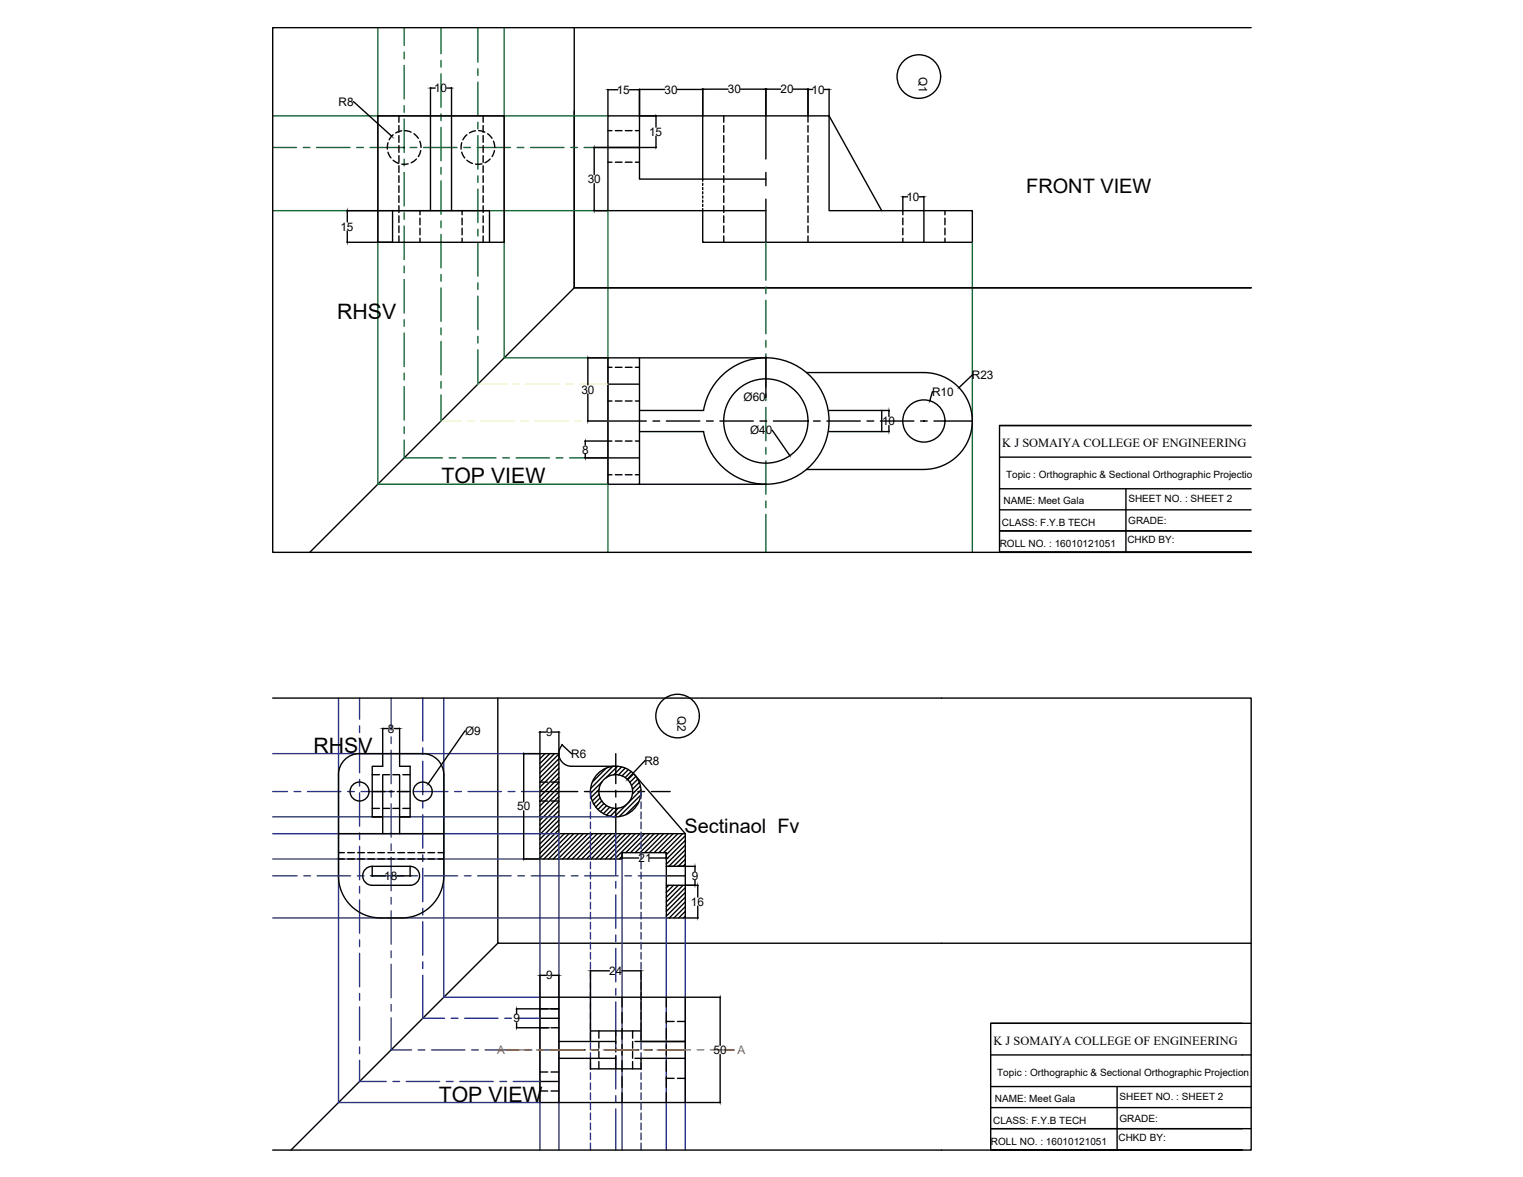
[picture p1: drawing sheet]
<svg xmlns="http://www.w3.org/2000/svg" width="279mm" height="216mm" viewBox="0 0 279 216" stroke-linecap="round" stroke-linejoin="round" font-family="sans-serif">
<!-- layer: 0 -->
<g fill="none" stroke="#000" stroke-width=".25">
<path d="M64.8 18.7l7 6.2M79 16.1v22.5M79 16.2h.8M82 16.2h.8M82.8 16.1v22.5M105.3 5.1v47.7h124.2h-124.2v-32.4M111.5 16.4v4.8M111.6 16.5h1.7M115.5 16.5h1.8M117.3 16.3v5h11.6v11.9M117.4 16.4h4.6M124.3 16.4h4.5"/>
<path d="M128.9 16.3v5h23.2v17.3h26.3v5.8h-49.5v-6.1M129 16.4h4.6M135.8 16.4h4.6M140.5 16.3v12.9M140.6 16.4h2.6M145.5 16.4h2.7M148.2 16.3v6.1M148.3 16.4h.8M151.2 16.4h.8M152.1 16.3v5l9.7 17.3M229.5 5.1h-179.5v96.2h179.5M63.6 38.6h8.4"/>
<path d="M63.7 38.7v2M69.3 21.3h23.2v23.1h-23.2zM71.2 26.2l-.1 1.2M71.2 27.9l.5 1.1M72.1 24.7l-.7 .9M72.1 29.4l1 .6M73.2 21.3v1.1M73.2 23v1.3M73.2 24.9v1.2M73.2 26.7v1.2M73.2 28.6v1.2M73.2 30.4v1.2"/>
<path d="M73.2 32.2v1.3M73.2 34.1v1.2M73.2 35.9v1.2M73.2 37.8v1.2M73.2 39.6v1.2M73.7 24l-1.1 .4M74.1 27.1h.1M74.1 27v.1M74.3 24l1.1 .2M74.9 30l-1.2 .1M75.9 24.5l.8 .9M76.4 29.2l-1 .7"/>
<path d="M77 25.9l.2 1.2M77 38.6v.8M77.2 27.6l-.4 1.1M84.7 26.2l-.1 1.2M84.7 27.9l.5 1.1M84.8 38.6v.8M85.7 24.7l-.8 .9M85.7 29.4l1 .6M87.2 24l-1.1 .4M87.8 24l1.2 .2M88.4 30l-1.2 .1M88.6 21.3v1.1"/>
<path d="M88.6 23v1.3M88.6 24.9v1.2M88.6 26.7v1.2M88.6 28.6v1.2M88.6 30.4v1.2M88.6 32.2v1.3M88.6 34.1v1.2M88.6 35.9v1.2M88.6 37.8v1.2M88.6 39.6v1.2M89.5 24.5l.8 .9M89.9 29.2l-.9 .7"/>
<path d="M90.5 25.9l.3 1.2M90.7 27.6l-.4 1.1M108.9 27.1h2.6M108.9 38.6h2.6M109 27.1v4.9M109 33.7v4.9M111.5 24h.8M111.5 29.8h.8M112.9 24h1.2M112.9 29.8h1.2M114.7 24h1.3M114.7 29.8h1.3"/>
<path d="M116.6 24h.7M116.6 29.8h.7M117.3 27.1h-5.8h5.8M117.3 27.1h3.1M117.3 21.3h3.1M120.3 21.3v2M120.3 25v2M128.9 33.6v.4M128.9 34.4v.4M128.9 35.2v.4M128.9 35.9v.4M128.9 36.7v.4"/>
<path d="M128.9 37.5v.4M132.8 21.3v1.1M132.8 23v1.3M132.8 24.9v1.2M132.8 26.7v1.2M132.8 28.6v1.2M132.8 30.4v1.2M132.8 32.2v1.3M132.8 34.1v1.2M132.8 35.9v1.2M132.8 37.8v1.2M132.8 39.6v1.2"/>
<path d="M140.5 32.9h-23.2v-11.6h-5.8v17.3h29M140.5 31.6v2.5M140.5 36.5v7.9M148.2 23v1.3M148.2 24.9v1.2M148.2 26.7v1.2M148.2 28.6v1.2M148.2 30.4v1.2M148.2 32.2v1.3M148.2 34.1v1.2M148.2 35.9v1.2M148.2 37.8v1.2"/>
<path d="M148.2 39.6v1.2M165.6 36v3.4M165.7 36.1h.8M168.6 36.1h.8M169.5 36v8.4M173.4 38.6v.8M63.6 44.4h8.4v-5.8h17.8v5.8M63.7 42.4v2M73.2 41.4v1.3M73.2 43.3v1.1M77 40v1.2M77 41.9v1.2"/>
<path d="M77 43.7v.7M84.8 40v1.2M84.8 41.9v1.2M84.8 43.7v.7M88.6 41.4v1.3M88.6 43.3v1.1M105.3 52.8l-48.5 48.5M132.8 41.4v1.3M132.8 43.3v1.1M148.2 41.4v1.3M148.2 43.3v1.1M165.6 40v1.2"/>
<path d="M165.6 41.9v1.2M165.6 43.7v.7M173.4 40v1.2M173.4 41.9v1.2M173.4 43.7v.7M107.8 77.2h10.8M107.8 65.6h3.7M107.8 65.7v4.9M107.8 72.3v4.9M111.5 65.6h5.8v23.2h-5.8zM111.5 70.5h5.8M111.5 73.6h.8"/>
<path d="M111.5 67.4h.8M112.9 73.6h1.2M112.9 67.4h1.2M114.7 73.6h1.3M114.7 67.4h1.3M116.6 73.6h.7M116.6 67.4h.7M117.3 75.3h11.8a11.6 11.6 0 0 1 17.7-7.8 11.6 11.6 0 0 1 0 19.4 11.6 11.6 0 0 1-17.7-7.7h-11.8M117.3 65.6h23.2M119.8 77.2h1.2M122.2 77.2h6.2M129.6 77.2h1.2"/>
<path d="M132.1 77.2h6.1M139.4 77.2h1.3M140.5 65.7l-.1 7.2M141.6 78.9l3.3 4.6M141.9 77.2h6.1M147.9 68.3h21.6M149.2 77.2h1.3M151.7 77.2h6.1M152.1 79.2h11M152.1 75.3h11M159.1 77.2h1.2M161.5 77.2h6.2"/>
<path d="M161.8 75.3v3.9M163.1 75.4v1M163.1 78.1v1M168.9 77.2h1.2M169.5 68.3a8.9 8.9 0 0 1 8.9 8.9 8.9 8.9 0 0 1-8.9 8.9M169.5 77.2v.1M171.1 71.8l-.5 1.7M171.3 77.2h7.1M178.4 68.8l-2.4 2.3M183.4 78.1h46.1h-46.1v23.1h46.1M107.3 84h10M107.3 80.9h5"/>
<path d="M107.4 81v.6M107.4 83.3v.6M111.5 87.1h.8M112.9 87.1h1.2M112.9 80.9h1.2M114.7 87.1h1.3M114.7 80.9h1.3M116.6 87.1h.7M116.6 80.9h.7M117.3 88.8h23.2M147.9 86.1h21.6M183.4 97.4h46.1"/>
<path d="M183.4 93.5h46.1M183.4 89.7h46.1M183.4 83.9h46.1M206.6 89.7v11.5M183.4 101.3h46.1M193.7 101.2v.1M50 128.1h179.5v82.9h-179.5M70.2 133.6v7h-1.9v9.2h1.9M70.3 133.6h.9M72.3 133.6h.9M73.3 133.6v7h1.9v9.2h-1.9M85.4 134.1l-6.8 9.6"/>
<path d="M91.3 128.1v44.9h138.2M96 138.2h3M96.1 138.3v8.8M99 138.2v19.4h15.1v-1.2h8.1v12h3.5v-15.5M99 138.2h3.5M99 134.2v4M99.1 138.2l-.1 .1M99.1 134.3h1.1M100 138.2l-1 1M100.9 138.2l-1.9 1.9M101.3 134.3h1.2M101.7 138.2l-2.7 2.7"/>
<path d="M102.5 138.2v14.7h23.2M102.5 138.3l-3.5 3.5M102.5 139.2l-3.5 3.5M102.5 134.2v4M103.2 136.6a2.32 2.32 0 0 0-.5 2.5 2.32 2.32 0 0 0 2.1 1.5h8.2M103.2 136.7l1.7 1.5M113 138.2v5.5M118.4 139.6l-3.3 3.3M62.1 152.9h19.3v7.8a7.7 7.7 0 0 1-7.7 7.7h-3.9M62.1 156.4h1.1M62.1 157.6h1.1M63.8 156.4h1.2"/>
<path d="M63.8 157.6h1.2M65.6 156.4h1.3M65.6 157.6h1.3M67 159.4l.8-.4 .5-.1h6.9a1.74 1.74 0 0 1 1.8 1.8 1.74 1.74 0 0 1-1.8 1.7h-6.9a1.74 1.74 0 0 1-1.6-1.1 1.74 1.74 0 0 1 .3-1.9zM67.5 156.4h1.2M67.5 157.6h1.2M68.3 145.2h2.4M68.3 148.3h1.3M68.3 142.1h1.3M68.3 158.9v1.8M69.3 156.4h1.2M69.3 157.6h1.2"/>
<path d="M70.2 142.2v10.7M70.2 148.3h1.3M70.2 142.1h1.3M71.2 156.4h1.2M71.2 157.6h1.2M71.4 145.2h.7M72.1 148.3h1.2M72.1 142.1h1.2M72.9 145.2h2.3M73 156.4h1.2M73 157.6h1.2M73.3 142.2v10.7"/>
<path d="M73.9 148.3h1.3M73.9 142.1h1.3M74.8 156.4h1.3M74.8 157.6h1.3M75.2 158.9v1.8M76.7 156.4h1.2M76.7 157.6h1.2M77.5 145.2h.1M77.6 145.2h.1M78.5 156.4h1.2M78.5 157.6h1.2M80.3 156.4h1.1"/>
<path d="M80.3 157.6h1.1M81.4 152.9v-10.8a3.9 3.9 0 0 0-3.8-3.9h-11.6a3.9 3.9 0 0 0-3.9 3.9v18.6a7.7 7.7 0 0 0 7.7 7.7M96 157.6h3M96.1 148.7v8.8M99 145.2h7M99 146.9h1.5M99 143.5h1.5M101.1 146.9h1.4M101.1 143.5h1.4M102.5 143.5l-3.5 3.5M102.5 144.4l-3.5 3.5M102.5 145.2l-3.5 3.5"/>
<path d="M102.5 146.1l-3.5 3.5M102.5 140l-3.5 3.5M102.5 140.9l-3.5 3.5M102.5 141.8l-3.5 3.5M102.5 142.6l-3.5 3.5M102.5 147l-3.5 3.5M102.5 147.9l-3.5 3.4M102.5 148.7l-3.5 3.5M102.5 149.6l-3.5 3.5M102.5 150.5l-3.5 3.4M102.5 151.3l-3.5 3.5M102.5 152.2l-3.5 3.5"/>
<path d="M102.7 152.9l-3.7 3.6M103.5 152.9l-4.5 4.5M104.4 152.9l-4.6 4.7M105.3 152.9l-4.7 4.7M106.1 152.9l-4.6 4.7M107 152.9l-4.6 4.7M107.2 145.2h1.2M107.9 152.9l-4.7 4.7M108.7 152.9l-4.6 4.7M109.6 152.9l-4.6 4.7M109.7 145.2h6.1M109.9 144.8l-1.5 1.5"/>
<path d="M109.9 145.7l-1.2 1.2M110.1 146.4l-1.2 1.1M110.4 146.9l-1.1 1.1M110.4 143.4l-2.1 2.1M110.5 152.9l-4.7 4.7M110.8 147.4l-1.1 1.1M111.2 140.9l-2.5 2.6M111.3 147.8l-1.1 1.1M111.3 152.9l-4.6 4.7M111.8 148.1l-1.1 1.1M112.2 152.9l-4.6 4.7M112.4 140.6l-4 4"/>
<path d="M112.5 148.3l-1.2 1.2M113 145v1.2M113 147.4v5.5M113.1 152.9l-4.7 4.7M113.3 140.6l-2.1 2.1M113.4 148.3l-1.5 1.4M113.9 152.9l-4.6 4.7M114 140.7l-1.4 1.4M114.1 157.1l-.5 .5M114.1 156.4v1.1M114.2 157.4h3M114.7 140.9l-1.3 1.2"/>
<path d="M114.8 152.9l-4.6 4.7M115.1 147.5l-2.4 2.3M115.3 141.2l-1.2 1.1M115.7 152.9l-4.7 4.7M115.8 141.5l-1.1 1.1M116.3 141.9l-1.1 1.1M116.5 142.2l9.2 10.7M116.5 152.9l-4.6 4.7M116.7 142.4l-1.2 1.1M117 142.9l-1.2 1.2M117 145.2h1.3M117.2 147l-2.4 2.5"/>
<path d="M117.3 143.5l-1.3 1.3M117.4 152.9l-4.6 4.7M117.5 144.2l-1.5 1.4M117.5 145.8l-3.9 4M117.6 144.9l-2.4 2.4M118.3 152.9l-3.5 3.5M119.1 152.9l-3.4 3.5M119.2 157.4h3M119.5 145.2h3.4M120 152.9l-3.5 3.5M120.9 152.9l-3.5 3.5M121.8 152.9l-3.5 3.5"/>
<path d="M122.2 156.4v1.1M122.6 152.9l-3.5 3.5M123.5 152.9l-3.5 3.5M123.7 158.9h-1.5h3.5h-1.4M124.4 152.9l-3.5 3.5M125.2 152.9l-3.5 3.5M125.7 153.3l-3.5 3.5M125.7 154.2l-3.5 3.4M125.7 155l-3.5 3.5M125.7 155.9l-3 3M125.7 156.8l-2.1 2.1M125.7 157.6l-1.3 1.3"/>
<path d="M125.7 158.5l-.4 .4M125.7 158.9h1.9M127.5 159v.8M68.3 160.7h2.4M72.8 160.7h2.4M91.3 173l-37.9 38M99 178.8v4.1M99.1 178.9h1.1M101.3 178.9h1.2M102.5 178.8v23.4M108.3 178v11.1M108.4 178.1h3.4"/>
<path d="M114.1 178.1h3.4M117.6 178v13h8.1h-9.2M122.2 160.7h3.5M122.2 162.4h5.9M122.7 162.4l-.5 .4M123.6 162.4l-1.4 1.3M124.4 162.4l-2.2 2.2M125.3 162.4l-3.1 3.1M125.7 162.8l-3.5 3.5M125.7 163.7l-3.5 3.5M125.7 164.6l-3.5 3.5M125.7 165.4l-2.9 3"/>
<path d="M125.7 166.3l-2.1 2.1M125.7 167.2l-1.2 1.2M125.7 168l-.3 .4M125.7 168.4h2.4M127.5 161.5v.8M128 162.5v2.1M128 166.2v2.1M94.7 185.1h7.8M94.7 188.5h6.1M94.8 185.1v.9M94.8 187.6v.9M99 182.9h26.7v19.3h-26.7z"/>
<path d="M99 186.8h3.5M99 198.4h3.5M99 196.6h1.5M101.1 188.5h1.4M101.1 196.6h1.4M102.5 192.6h4.9M102.5 194.1h10.5M102.5 191h10.5M108.3 194.1v2h9.3v-2M108.6 192.6h1.2M109.9 189.1v1.3M109.9 191.1v1.2"/>
<path d="M109.9 192.9v1.2M109.9 194.7v1.4M111.1 192.6h6.1M113 189.1v2.4M113 192.2v.7M113 193.7v2.4M114.1 182.9v1.8M114.1 185.7v2M114.1 188.7v1.9M114.1 191.6v2M114.1 194.5v2M114.1 197.5v2"/>
<path d="M116.1 189.1v1.3M116.1 191.1v1.2M116.1 192.9v1.2M116.1 194.7v1.4M116.5 194.1h9.2M117.6 189.1h-9.3v1.9M118.4 192.6h1.2M120.9 192.6h4.8M122.2 182.9v1.8M122.2 185.7v2M122.2 188.7v1.9M122.2 191.6v2"/>
<path d="M122.2 194.5v2M122.2 197.5v2M122.2 187.4h1.5M122.2 197.8h1.5M124.3 187.4h1.4M124.3 197.8h1.4M125.7 182.9h6.5M132.1 183v8.8M132.1 193.4v8.8M181.7 187.7h47.8M181.7 199.3h47.8M181.7 193.5h47.8"/>
<path d="M204.9 199.3v11.6M227.9 187.7h-46.2v23.2h46.2M99 200.1h1.5M101.1 200.1h1.4M114.1 200.4v1.8M122.2 200.4v1.8M125.7 202.2h6.5M181.7 207h47.8M181.7 203.2h47.8M181.8 211h46.1M192.1 210.9v.1"/>
<circle cx="168.6" cy="14" r="4"/>
<circle cx="140.5" cy="77.2" r="7.7"/>
<circle cx="169.5" cy="77.2" r="3.9"/>
<circle cx="124.3" cy="131.3" r="4"/>
<circle cx="66" cy="145.2" r="1.74"/>
<circle cx="77.5" cy="145.2" r="1.74"/>
<circle cx="113" cy="145.2" r="4.6"/>
<circle cx="113" cy="145.2" r="3.1"/>
</g>
<g fill="none" stroke="#136734" stroke-width=".25">
<path d="M69.3 5.1v83.7h42.2M74.1 5.1v3.2M74.1 9.6v1.2M74.1 12v6.2M74.1 19.4v1.2M80.9 5.1v4.8M80.9 11.1v1.2M80.9 13.5v6.2M87.7 5.1v6.3M87.7 12.6v1.2M87.7 15.1v6.1M92.5 5.1v60.5h19"/>
<path d="M50 38.6h61.5v62.7M50 21.3h61.5M50 27.1h4.4M55.6 27.1h1.2M58.1 27.1h6.1M65.4 27.1h1.3M67.9 27.1h6.1M74.1 21.8v6.2M74.1 29.2v1.2M74.1 31.6v6.2M74.1 39v1.2M75.2 27.1h1.3"/>
<path d="M77.7 27.1h6.1M80.9 20.9v1.2M80.9 23.4v6.1M80.9 30.7v1.2M80.9 33.2v6.1M85.1 27.1h1.2M87.5 27.1h6.2M87.7 22.4v1.3M87.7 24.9v6.1M87.7 32.3v1.2M87.7 34.7v6.1M94.9 27.1h1.2"/>
<path d="M97.3 27.1h6.2M104.7 27.1h1.2M107.2 27.1h4.3M74.1 41.5v6.1M74.1 48.8v1.3M74.1 51.3v6.1M74.1 58.6v1.3M80.9 40.5v1.3M80.9 43v6.1M80.9 50.3v1.3M80.9 52.8v6.1M87.7 42.1v1.2"/>
<path d="M87.7 44.5v6.2M87.7 51.9v1.2M87.7 54.3v6.2M140.5 44.4v7M140.5 52.6v1.3M140.5 55.1v6.1M178.4 44.4v56.9M74.1 61.1v6.1M74.1 68.5v1.2M74.1 70.9v6.2M74.1 78.3v1.2M80.9 60.2v1.2"/>
<path d="M80.9 62.6v6.2M80.9 70v1.2M80.9 72.4v4.8M87.7 61.7v1.2M87.7 64.1v6.4M140.5 62.4v1.3M140.5 64.9v6.1M140.5 72.3v1.2M140.5 74.7v6.1M74.1 80.7v3.3h7.1M82.4 84h1.2M84.9 84h6.1"/>
<path d="M92.2 84h1.3M94.7 84h6.1M102 84h1.3M104.5 84h7M140.5 82.1v1.2M140.5 84.5v6.2M140.5 91.9v1.2M140.5 94.4v6.9"/>
</g>
<path d="M80.9 77.2h3.7M85.8 77.2h1.2M87.7 70.5h5.1M88.2 77.2h6.2M94.1 70.5h1.2M95.6 77.2h1.2M96.5 70.5h6.2M98.1 77.2h6.1M103.9 70.5h1.2M105.4 77.2h1.2M106.3 70.5h5.2M107.9 77.2h3.6" fill="none" stroke="#f7f281" stroke-width=".25"/>
<g fill="none" stroke="#293189" stroke-width=".25">
<path d="M50 138.2h49M62.1 128.1v74.1h36.9M66 128.1v3.8M66 133.2v1.2M66 135.6v6.1M71.8 128.1v5.8M71.8 135.2v1.2M71.8 137.6v6.2M77.6 128.1v7.8M77.6 137.2v1.2M77.6 139.6v6.2M81.4 128.1v54.8h17.6"/>
<path d="M50 157.6h49v53.4M50 152.9h52.5v58.1M50 145.2h2.7M50 149.8h63M54 145.2h1.2M56.4 145.2h6.1M63.8 145.2h1.2M66 143v1.2M66 145.4v6.2M66 152.8v1.2M66 155.2v6.2M66.2 145.2h6.2"/>
<path d="M71.8 145v1.2M71.8 147.4v6.2M71.8 154.8v1.2M71.8 157.3v6.1M73.6 145.2h1.2M76 145.2h6.2M77.6 147v1.2M77.6 149.4v6.2M77.6 156.8v1.2M77.6 159.3v6.1M83.4 145.2h1.2M85.9 145.2h6.1"/>
<path d="M93.2 145.2h1.2M95.7 145.2h3.3M108.3 145.2v1.3M108.3 147.1v1.2M108.3 148.9v1.3M108.3 150.8v1.2M108.3 152.6v1.3M108.3 154.5v1.2M108.3 156.3v1.2M108.3 158.1v1.3M108.3 160v1.2M113 152.9v7.6"/>
<path d="M114.1 157.6v53.4M117.6 145.2v1.3M117.6 147.1v1.2M117.6 148.9v1.3M117.6 150.8v1.2M117.6 152.6v1.3M117.6 154.5v1.2M117.6 156.3v1.2M117.6 158.1v1.3M117.6 160v1.2M50 168.4h72.2v42.6M50 160.7h4.5"/>
<path d="M55.7 160.7h1.3M58.2 160.7h6.1M65.6 160.7h1.2M66 162.6v1.2M66 165.1v6.1M66 172.4v1.2M66 174.9v6.1M68 160.7h6.1M71.8 164.6v1.2M71.8 167.1v6.1M71.8 174.4v1.3M71.8 176.9v6.1"/>
<path d="M75.4 160.7h1.2M77.6 178.9v7.9h4M77.6 166.6v1.3M77.6 169.1v6.1M77.6 176.4v1.3M77.8 160.7h6.2M85.2 160.7h1.2M87.6 160.7h6.2M95 160.7h1.2M97.5 160.7h6.1M104.8 160.7h1.2M107.3 160.7h6.1"/>
<path d="M108.3 161.8v1.3M108.3 163.7v1.2M108.3 165.5v1.2M108.3 167.3v1.3M108.3 169.2v1.2M108.3 171v1.3M108.3 172.9v1.2M108.3 174.7v1.2M108.3 176.5v1.3M108.3 178.4v1.2M113 161.7v1.2M113 164.2v6.1"/>
<path d="M113 171.5v1.2M113 174v6.1M114.6 160.7h1.3M117.1 160.7h5.1M117.6 161.8v1.3M117.6 163.7v1.2M117.6 165.5v1.2M117.6 167.3v1.3M117.6 169.2v1.2M117.6 171v1.3M117.6 172.9v1.2M117.6 174.7v1.2"/>
<path d="M117.6 176.5v1.3M117.6 178.4v1.2M125.7 168.4v42.6M66 194.5v3.9h4.9M66 182.2v1.3M66 184.7v6.1M66 192v1.3M71.8 186.7v5.9h3.7M71.8 184.2v1.3M72.1 198.4h1.2M74.5 198.4h6.2M76.7 192.6h1.2"/>
<path d="M79.2 192.6h6.1M81.9 198.4h1.2M82.8 186.8h1.2M84.3 198.4h6.2M85.2 186.8h6.2M86.5 192.6h1.3M89 192.6h6.1M91.7 198.4h1.2M92.6 186.8h1.2M94.2 198.4h4.8M95 186.8h4M96.4 192.6h1.2"/>
<path d="M98.8 192.6h3.7M108.3 180.2v1.3M108.3 182.1v1.2M108.3 183.9v1.2M108.3 185.8v1.2M108.3 187.6v1.2M108.3 189.4v1.3M108.3 191.3v1.2M108.3 193.1v1.2M108.3 194.9v1.3M108.3 196.8v1.2M108.3 198.6v1.3"/>
<path d="M113 181.3v1.3M113 183.8v6.1M113 191.1v1.3M113 193.6v6.1M117.6 180.2v1.3M117.6 182.1v1.2M117.6 183.9v1.2M117.6 185.8v1.2M117.6 187.6v1.2M117.6 189.4v1.3M117.6 191.3v1.2M117.6 193.1v1.2"/>
<path d="M117.6 194.9v1.3M117.6 196.8v1.2M117.6 198.6v1.3M108.3 200.5v1.2M108.3 202.3v1.2M108.3 204.2v1.2M108.3 206v1.2M108.3 207.8v1.3M108.3 209.7v1.3M113 201v1.2M113 203.4v7.6M117.6 200.5v1.2"/>
<path d="M117.6 202.3v1.2M117.6 204.2v1.2M117.6 206v1.2M117.6 207.8v1.3M117.6 209.7v1.3"/>
</g>
<path d="M92.9 192.6h4.3M98.4 192.6h1.3M100.9 192.6h6.1M108.3 192.6h1.2M110.7 192.6h6.2M118.1 192.6h1.2M120.5 192.6h6.2M127.9 192.6h1.2M130.3 192.6h4.4" fill="none" stroke="#cd6928" stroke-width=".25"/>
<path d="M92.9 192.6h1.3M133.1 192.6h1.6" fill="none" stroke="#cd6928" stroke-width=".35"/>
<g font-size="3.9">
<text x="61.9" y="58.6">RHSV</text>
<text x="81" y="88.6">TOP VIEW</text>
<text x="57.5" y="138.2">RHSV</text>
<text x="80.5" y="202.2">TOP VIEW</text>
</g>
<g font-size="3.7">
<text x="188.3" y="35.5">FRONT VIEW</text>
<text x="125.6" y="152.9">Sectinaol Fv</text>
</g>
<g font-size="2.3">
<text x="183.9" y="82.1">K J SOMAIYA COLLEGE OF ENGINEERING</text>
<text x="182.3" y="191.7">K J SOMAIYA COLLEGE OF ENGINEERING</text>
</g>
<g font-size="2.2">
<text x="79.6" y="16.9">10</text>
<text x="113.1" y="17.2">15</text>
<text x="121.9" y="17.2">30</text>
<text x="133.5" y="17.1">30</text>
<text x="143.2" y="17.1">20</text>
<text x="148.9" y="17.2">10</text>
<text x="168.6" y="14" transform="rotate(90 168.6 14)">Q1</text>
<text x="62.1" y="19.4">R8</text>
<text x="119.1" y="24.9">15</text>
<text x="107.8" y="33.6">30</text>
<text x="166.3" y="36.9">10</text>
<text x="62.4" y="42.3">15</text>
<text x="178.3" y="69.5">R23</text>
<text x="106.6" y="72.2">30</text>
<text x="136.4" y="73.6">Ø60</text>
<text x="161.8" y="78">10</text>
<text x="171" y="72.6">R10</text>
<text x="106.8" y="83.2">8</text>
<text x="137.6" y="79.7">Ø40</text>
<text x="124.3" y="131.4" transform="rotate(90 124.3 131.4)">Q2</text>
<text x="71.2" y="134.4">8</text>
<text x="85.3" y="134.8">Ø9</text>
<text x="100.2" y="135">9</text>
<text x="104.8" y="139">R6</text>
<text x="118.2" y="140.3">R8</text>
<text x="94.9" y="148.7">50</text>
<text x="70.5" y="161.4">18</text>
<text x="117.1" y="158.2">21</text>
<text x="126.9" y="161.4">9</text>
<text x="126.7" y="166.2">16</text>
<text x="100.2" y="179.7">9</text>
<text x="111.8" y="178.9">24</text>
<text x="94.2" y="187.6">9</text>
<text x="130.9" y="193.3">50</text>
</g>
<g font-size="2.2" fill="#cd6928">
<text x="91.2" y="193.4">A</text>
<text x="135.3" y="193.4">A</text>
</g>
<g font-size="1.8">
<text x="184.6" y="87.7">Topic : Orthographic &amp; Sectional Orthographic Projection</text>
<text x="184.1" y="92.4">NAME: Meet Gala</text>
<text x="207" y="92">SHEET NO. : SHEET 2</text>
<text x="183.4" y="100.3">ROLL NO. : 16010121051</text>
<text x="183.8" y="96.4">CLASS: F.Y.B TECH</text>
<text x="206.8" y="99.6">CHKD BY:</text>
<text x="207" y="96.1">GRADE:</text>
<text x="182.9" y="197.3">Topic : Orthographic &amp; Sectional Orthographic Projection</text>
<text x="182.5" y="202.1">NAME: Meet Gala</text>
<text x="205.4" y="201.7">SHEET NO. : SHEET 2</text>
<text x="181.8" y="210">ROLL NO. : 16010121051</text>
<text x="182.2" y="206.1">CLASS: F.Y.B TECH</text>
<text x="205.2" y="209.3">CHKD BY:</text>
<text x="205.4" y="205.7">GRADE:</text>
</g>
</svg>
